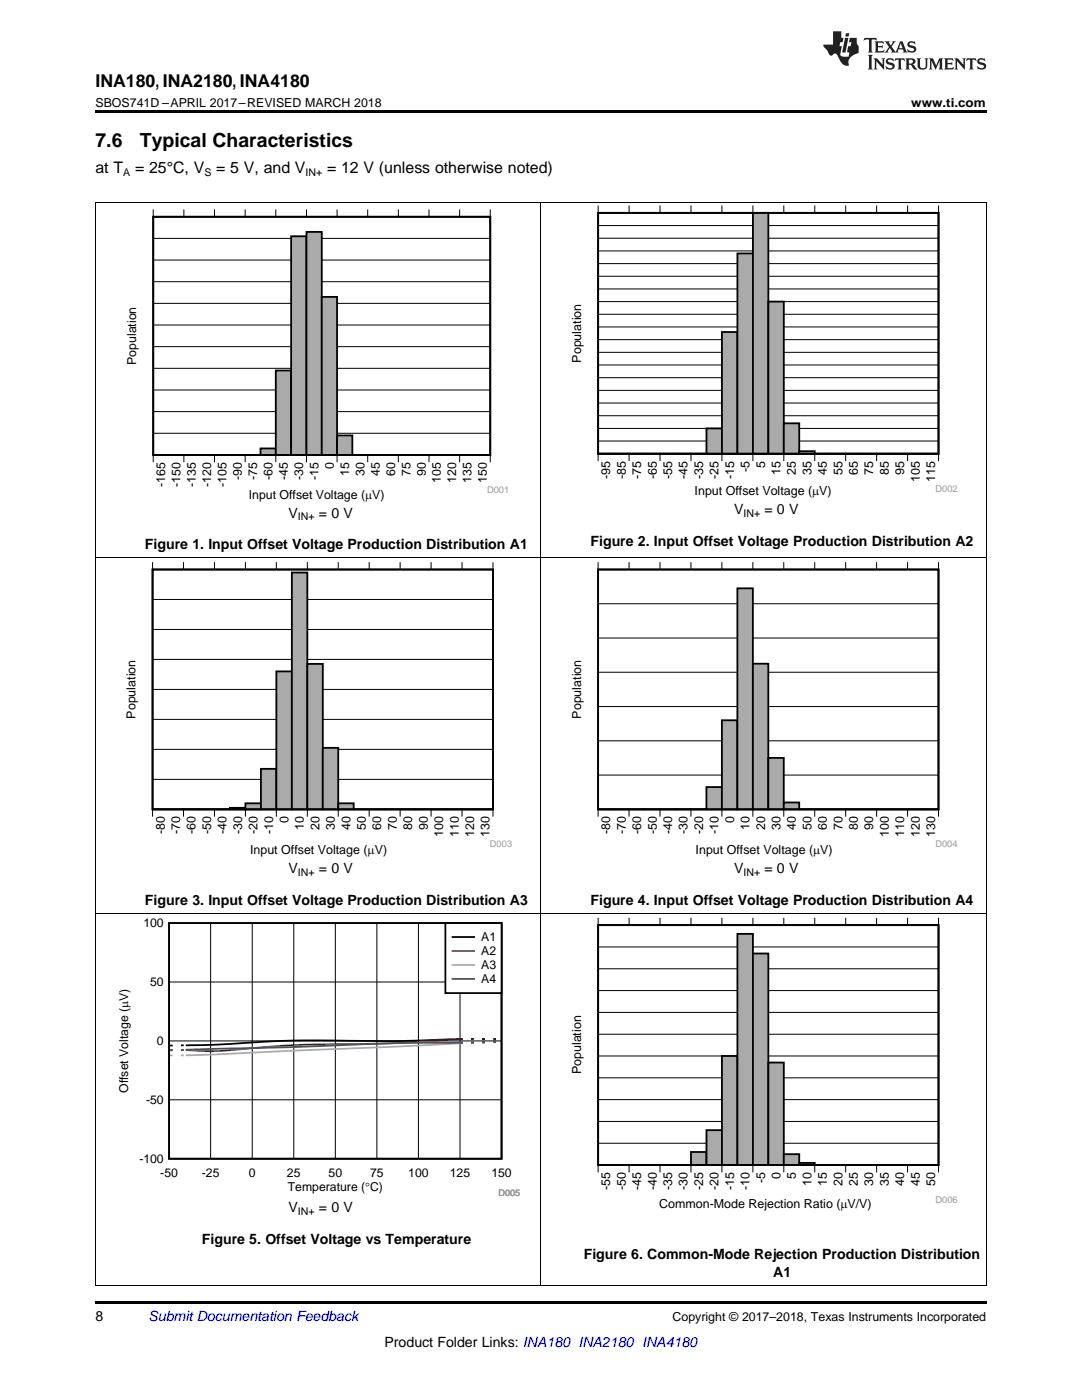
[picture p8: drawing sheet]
<svg xmlns="http://www.w3.org/2000/svg" width="216mm" height="279mm" viewBox="0 0 216 279" stroke-linecap="round" stroke-linejoin="round" font-family="sans-serif">
<path d="M19 256.5h.2zM196.7 256.5h.1zM19 259.7h177.8v.5h-177.8z" fill="#000"/>
<path d="M19.1 182.4v74.1M107.9 182.4v74.1M196.8 182.4v74.1M19 256.5h177.8" fill="none" stroke="#000" stroke-width=".2"/>
<path d="M114.1 183.1h77v58.6h-77z" fill-rule="evenodd" fill="#fff"/>
<path d="M119.4 184.6h67.9v47.9h-67.9zM119.4 232.5h3zM122.4 232.5h3.1zM125.5 232.5h3.1zM128.6 232.5h3.1zM131.7 232.5h3.1zM134.8 232.5h3.1z" fill="none" stroke="#000" stroke-width=".36"/>
<g fill="none" stroke="#000" stroke-width=".2">
<path d="M119.4 183.2v1.4h67.9v-1.4M119.4 197.7h67.9M119.4 193.3h67.9M119.4 189h67.9M125.5 183.2v1.4M131.7 183.2v1.4M137.9 183.2v1.4M144.1 183.2v1.4M150.2 183.2v1.4M156.4 183.2v1.4M162.6 183.2v1.4M168.7 183.2v1.4"/>
<path d="M174.9 183.2v1.4M181.1 183.2v1.4M119.4 219.5h67.9M119.4 215.1h67.9M119.4 210.7h67.9M119.4 206.4h67.9M119.4 202h67.9M119.4 234v-1.5h67.9v1.5M119.4 228.2h67.9M119.4 223.8h67.9M125.5 232.5v1.5M131.7 232.5v1.5"/>
<path d="M137.9 232.5v1.5M144.1 232.5v1.5M150.2 232.5v1.5M156.4 232.5v1.5M162.6 232.5v1.5M168.7 232.5v1.5M174.9 232.5v1.5M181.1 232.5v1.5"/>
</g>
<path d="M119.4 232.5h18.5" fill="none" stroke="#aaa" stroke-width=".2"/>
<path d="M137.9 229.9h3.1v2.6h-3.1z" fill-rule="evenodd" fill="#aaa"/>
<path d="M137.9 229.9h3.1v2.6h-3.1z" fill="none" stroke="#000" stroke-width=".36"/>
<path d="M141 225.5h3.1v7h-3.1z" fill-rule="evenodd" fill="#aaa"/>
<path d="M141 225.5h3.1v7h-3.1z" fill="none" stroke="#000" stroke-width=".36"/>
<path d="M144.1 210.7h3.1v21.8h-3.1z" fill-rule="evenodd" fill="#aaa"/>
<path d="M144.1 210.7h3v21.8h-3z" fill="none" stroke="#000" stroke-width=".36"/>
<path d="M147.1 186.4h3.1v46.1h-3.1z" fill-rule="evenodd" fill="#aaa"/>
<path d="M147.1 186.4h3.1v46.1h-3.1z" fill="none" stroke="#000" stroke-width=".36"/>
<path d="M150.2 190.3h3.1v42.2h-3.1z" fill-rule="evenodd" fill="#aaa"/>
<path d="M150.2 190.3h3.1v42.2h-3.1z" fill="none" stroke="#000" stroke-width=".36"/>
<path d="M153.3 212.1h3.1v20.4h-3.1z" fill-rule="evenodd" fill="#aaa"/>
<path d="M153.3 212.1h3.1v20.4h-3.1z" fill="none" stroke="#000" stroke-width=".36"/>
<path d="M156.4 230.3h3.1v2.2h-3.1z" fill-rule="evenodd" fill="#aaa"/>
<path d="M119.4 184.6h67.9v47.9h-67.9zM156.4 230.3h3.1v2.2h-3.1zM159.5 232.1h3.1v.4h-3.1zM162.6 232.5h3.1zM165.7 232.5h3zM168.7 232.5h3.1zM171.8 232.5h3.1zM174.9 232.5h3.1zM178 232.5h3.1zM181.1 232.5h3.1zM184.2 232.5h3.1z" fill="none" stroke="#000" stroke-width=".36"/>
<path d="M159.5 232.3h3.1" fill="none" stroke="#aaa" stroke-width=".44"/>
<path d="M162.6 232.5h24.7" fill="none" stroke="#aaa" stroke-width=".2"/>
<path d="M23.2 183.2h80.6v55.5h-80.6z" fill-rule="evenodd" fill="#fff"/>
<path d="M33.7 184.2h66.4v47.1h-66.4zM34.5 208.7h-.6M36.7 208.6h-.6M92.3 207.4a408.9 408.9 0 0 1-29.9 .2l-7.2 .2a236 236 0 0 1-18.1 .8M94.5 207.3h-.5M96.2 207.3h.6M98.4 207.3h.6" fill="none" stroke="#000" stroke-width=".35"/>
<path d="M33.7 196h66.4M42 184.2v47.1M50.3 184.2v47.1M58.6 184.2v47.1M66.9 184.2v47.1M75.2 184.2v47.1M83.5 184.2v47.1M91.8 184.2v47.1M33.7 219.5h66.4M33.7 207.7h66.4" fill="none" stroke="#000" stroke-width=".2"/>
<path d="M34.5 209.6h-.6M36.1 209.6h.6M92.3 207.4a327.6 327.6 0 0 1-25.8 1 252.1 252.1 0 0 0-22.8 1.3l-2.7 .1-3.9-.2M94 207.3h.5M96.2 207.4h.6M98.4 207.5h.6" fill="none" stroke="#f00" stroke-width=".35"/>
<path d="M33.9 210.6h.6M36.1 210.6h.6M92.3 208.2l-55.2 2.4M94.5 208.1h-.5M96.8 208h-.6M99 207.9l-.6 .1" fill="none" stroke="#aaa" stroke-width=".35"/>
<path d="M34.5 209.5h-.6M36.7 209.5h-.6M91.8 208.1a596.7 596.7 0 0 0-34.9 .9l-19.8 .5" fill="none" stroke="#295c75" stroke-width=".35"/>
<path d="M92.3 208.1h-.5M94.5 208l-.5 .1M96.8 208h-.6M99 207.9h-.6" fill="none" stroke="#295c75" stroke-width=".51"/>
<path d="M88.9 184.2h11.2v14h-11.2z" fill-rule="evenodd" fill="#fff"/>
<path d="M88.9 184.2h11.2v14h-11.2zM90.3 187h4.3" fill="none" stroke="#000" stroke-width=".35"/>
<path d="M90.3 189.8h4.3" fill="none" stroke="#f00" stroke-width=".35"/>
<path d="M90.3 192.6h4.3" fill="none" stroke="#aaa" stroke-width=".35"/>
<path d="M90.3 195.4h4.3" fill="none" stroke="#295c75" stroke-width=".35"/>
<path d="M19.1 111.4v71M107.9 111.4v71M196.8 111.4v71M19 182.3h177.8" fill="none" stroke="#000" stroke-width=".2"/>
<path d="M25.2 112.2h77v58.8h-77z" fill-rule="evenodd" fill="#fff"/>
<path d="M30.4 113.7h68v47.8h-68zM30.4 161.5h3.1zM33.5 161.5h3.1zM36.6 161.5h3.1zM39.7 161.5h3.1zM42.8 161.5h3.1zM45.9 161.2h3.1v.3h-3.1z" fill="none" stroke="#000" stroke-width=".36"/>
<g fill="none" stroke="#000" stroke-width=".2">
<path d="M30.4 112.2v1.5h68v-1.5M30.4 119.6h68M36.6 112.2v1.5M42.8 112.2v1.5M49 112.2v1.5M55.1 112.2v1.5M61.3 112.2v1.5M67.5 112.2v1.5M73.7 112.2v1.5M79.8 112.2v1.5M86 112.2v1.5M92.2 112.2v1.5"/>
<path d="M30.4 137.6h68M30.4 131.6h68M30.4 125.6h68M30.4 155.5h68M30.4 149.6h68M30.4 143.6h68M30.4 163v-1.5h68v1.5M36.6 161.5v1.5M42.8 161.5v1.5M49 161.5v1.5M55.1 161.5v1.5M61.3 161.5v1.5"/>
<path d="M67.5 161.5v1.5M73.7 161.5v1.5M79.8 161.5v1.5M86 161.5v1.5M92.2 161.5v1.5"/>
</g>
<path d="M30.4 161.5h15.5" fill="none" stroke="#aaa" stroke-width=".2"/>
<path d="M45.9 161.4h3.1" fill="none" stroke="#aaa" stroke-width=".31"/>
<path d="M49 160.3h3.1v1.2h-3.1z" fill-rule="evenodd" fill="#aaa"/>
<path d="M49 160.3h3.1v1.2h-3.1z" fill="none" stroke="#000" stroke-width=".36"/>
<path d="M52.1 153.4h3.1v8.1h-3.1z" fill-rule="evenodd" fill="#aaa"/>
<path d="M52.1 153.4h3v8.1h-3z" fill="none" stroke="#000" stroke-width=".36"/>
<path d="M55.1 134h3.1v27.5h-3.1z" fill-rule="evenodd" fill="#aaa"/>
<path d="M55.1 134h3.1v27.5h-3.1z" fill="none" stroke="#000" stroke-width=".36"/>
<path d="M58.2 114.3h3.1v47.2h-3.1z" fill-rule="evenodd" fill="#aaa"/>
<path d="M58.2 114.3h3.1v47.2h-3.1z" fill="none" stroke="#000" stroke-width=".36"/>
<path d="M61.3 132.5h3.1v29h-3.1z" fill-rule="evenodd" fill="#aaa"/>
<path d="M61.3 132.5h3.1v29h-3.1z" fill="none" stroke="#000" stroke-width=".36"/>
<path d="M64.4 149.2h3.1v12.3h-3.1z" fill-rule="evenodd" fill="#aaa"/>
<path d="M64.4 149.2h3.1v12.3h-3.1z" fill="none" stroke="#000" stroke-width=".36"/>
<path d="M67.5 160.3h3.1v1.2h-3.1z" fill-rule="evenodd" fill="#aaa"/>
<path d="M30.4 113.7h68v47.8h-68zM67.5 160.3h3.1v1.2h-3.1zM70.6 161.5h3.1zM73.7 161.5h3.1zM76.7 161.5h3.1zM79.8 161.5h3.1zM82.9 161.5h3.1zM86 161.5h3.1zM89.1 161.5h3.1zM92.2 161.5h3.1zM95.3 161.5h3.1z" fill="none" stroke="#000" stroke-width=".36"/>
<path d="M70.6 161.5h27.8" fill="none" stroke="#aaa" stroke-width=".2"/>
<path d="M114.1 112.2h77v58.8h-77z" fill-rule="evenodd" fill="#fff"/>
<path d="M119.3 113.7h68v47.8h-68zM119.3 161.5h3.1zM122.4 161.5h3.1zM125.5 161.5h3.1zM128.6 161.5h3.1zM131.7 161.5h3.1zM134.8 161.5h3.1zM137.9 161.5h3.1z" fill="none" stroke="#000" stroke-width=".36"/>
<g fill="none" stroke="#000" stroke-width=".2">
<path d="M119.3 112.2v1.5h68v-1.5M125.5 112.2v1.5M131.7 112.2v1.5M137.9 112.2v1.5M144 112.2v1.5M150.2 112.2v1.5M156.4 112.2v1.5M162.6 112.2v1.5M168.7 112.2v1.5M174.9 112.2v1.5M181.1 112.2v1.5M119.3 134.2h68"/>
<path d="M119.3 127.3h68M119.3 120.5h68M119.3 154.7h68M119.3 147.8h68M119.3 141h68M119.3 163v-1.5h68v1.5M125.5 161.5v1.5M131.7 161.5v1.5M137.9 161.5v1.5M144 161.5v1.5M150.2 161.5v1.5M156.4 161.5v1.5"/>
<path d="M162.6 161.5v1.5M168.7 161.5v1.5M174.9 161.5v1.5M181.1 161.5v1.5"/>
</g>
<path d="M119.3 161.5h21.7" fill="none" stroke="#aaa" stroke-width=".2"/>
<path d="M141 157.1h3.1v4.4h-3.1z" fill-rule="evenodd" fill="#aaa"/>
<path d="M141 157.1h3v4.4h-3z" fill="none" stroke="#000" stroke-width=".36"/>
<path d="M144 143.7h3.1v17.8h-3.1z" fill-rule="evenodd" fill="#aaa"/>
<path d="M144 143.7h3.1v17.8h-3.1z" fill="none" stroke="#000" stroke-width=".36"/>
<path d="M147.1 117.4h3.1v44.1h-3.1z" fill-rule="evenodd" fill="#aaa"/>
<path d="M147.1 117.4h3.1v44.1h-3.1z" fill="none" stroke="#000" stroke-width=".36"/>
<path d="M150.2 132.5h3.1v29h-3.1z" fill-rule="evenodd" fill="#aaa"/>
<path d="M150.2 132.5h3.1v29h-3.1z" fill="none" stroke="#000" stroke-width=".36"/>
<path d="M153.3 151.3h3.1v10.2h-3.1z" fill-rule="evenodd" fill="#aaa"/>
<path d="M153.3 151.3h3.1v10.2h-3.1z" fill="none" stroke="#000" stroke-width=".36"/>
<path d="M156.4 160.2h3.1v1.3h-3.1z" fill-rule="evenodd" fill="#aaa"/>
<path d="M119.3 113.7h68v47.8h-68zM156.4 160.2h3.1v1.3h-3.1zM159.5 161.5h3.1zM162.6 161.5h3.1zM165.6 161.5h3.1zM168.7 161.5h3.1zM171.8 161.5h3.1zM174.9 161.5h3.1zM178 161.5h3.1zM181.1 161.5h3.1zM184.2 161.5h3.1z" fill="none" stroke="#000" stroke-width=".36"/>
<path d="M159.5 161.5h27.8" fill="none" stroke="#aaa" stroke-width=".2"/>
<path d="M19.1 40.4v71M107.9 40.4v71M196.8 40.4v71M19 111.4h177.8" fill="none" stroke="#000" stroke-width=".2"/>
<path d="M25.4 41.8h75.9v58.2h-75.9z" fill-rule="evenodd" fill="#fff"/>
<path d="M30.6 43.3h67.2v47.5h-67.2zM30.6 90.8h3zM33.6 90.8h3.1zM36.7 90.8h3.1zM39.8 90.8h3zM42.8 90.8h3.1zM45.9 90.8h3zM48.9 90.8h3.1z" fill="none" stroke="#000" stroke-width=".36"/>
<g fill="none" stroke="#000" stroke-width=".2">
<path d="M30.6 41.8v1.5h67.2v-1.5M30.6 56.2h67.2M30.6 51.9h67.2M30.6 47.6h67.2M36.7 41.8v1.5M42.8 41.8v1.5M48.9 41.8v1.5M55 41.8v1.5M61.2 41.8v1.5M67.3 41.8v1.5M73.4 41.8v1.5M79.5 41.8v1.5"/>
<path d="M85.6 41.8v1.5M91.7 41.8v1.5M30.6 77.8h67.2M30.6 73.5h67.2M30.6 69.2h67.2M30.6 64.9h67.2M30.6 60.5h67.2M30.6 92.2v-1.4h67.2v1.4M30.6 86.5h67.2M30.6 82.1h67.2M36.7 90.8v1.4M42.8 90.8v1.4"/>
<path d="M48.9 90.8v1.4M55 90.8v1.4M61.2 90.8v1.4M67.3 90.8v1.4M73.4 90.8v1.4M79.5 90.8v1.4M85.6 90.8v1.4M91.7 90.8v1.4"/>
</g>
<path d="M30.6 90.8h21.4" fill="none" stroke="#aaa" stroke-width=".2"/>
<path d="M52 89.5h3v1.3h-3z" fill-rule="evenodd" fill="#aaa"/>
<path d="M52 89.5h3v1.3h-3z" fill="none" stroke="#000" stroke-width=".36"/>
<path d="M55 73.9h3.1v16.9h-3.1z" fill-rule="evenodd" fill="#aaa"/>
<path d="M55 73.9h3.1v16.9h-3.1z" fill="none" stroke="#000" stroke-width=".36"/>
<path d="M58.1 47.2h3.1v43.6h-3.1z" fill-rule="evenodd" fill="#aaa"/>
<path d="M58.1 47.2h3.1v43.6h-3.1z" fill="none" stroke="#000" stroke-width=".36"/>
<path d="M61.2 46.3h3v44.5h-3z" fill-rule="evenodd" fill="#aaa"/>
<path d="M61.2 46.3h3v44.5h-3z" fill="none" stroke="#000" stroke-width=".36"/>
<path d="M64.2 59.2h3.1v31.6h-3.1z" fill-rule="evenodd" fill="#aaa"/>
<path d="M64.2 59.2h3.1v31.6h-3.1z" fill="none" stroke="#000" stroke-width=".36"/>
<path d="M67.3 86.9h3v3.9h-3z" fill-rule="evenodd" fill="#aaa"/>
<path d="M30.6 43.3h67.2v47.5h-67.2zM67.3 86.9h3v3.9h-3zM70.3 90.8h3.1zM73.4 90.8h3zM76.4 90.8h3.1zM79.5 90.8h3zM82.5 90.8h3.1zM85.6 90.8h3.1zM88.7 90.8h3zM91.7 90.8h3.1zM94.8 90.8h3z" fill="none" stroke="#000" stroke-width=".36"/>
<path d="M70.3 90.8h27.5" fill="none" stroke="#aaa" stroke-width=".2"/>
<path d="M114.1 41h77v58.3h-77z" fill-rule="evenodd" fill="#fff"/>
<path d="M119.4 42.5h67.9v48.1h-67.9zM119.4 90.6h3zM122.4 90.6h3.1zM125.5 90.6h3.1zM128.6 90.6h3.1zM131.7 90.6h3.1zM134.8 90.6h3.1zM137.9 90.6h3.1z" fill="none" stroke="#000" stroke-width=".36"/>
<g fill="none" stroke="#000" stroke-width=".2">
<path d="M119.4 41v1.5h67.9v-1.5M119.4 57.7h67.9M119.4 55.1h67.9M119.4 52.6h67.9M119.4 50.1h67.9M119.4 47.5h67.9M119.4 45h67.9M125.5 41v1.5M131.7 41v1.5M137.9 41v1.5M144.1 41v1.5M150.2 41v1.5"/>
<path d="M156.4 41v1.5M162.6 41v1.5M168.7 41v1.5M174.9 41v1.5M181.1 41v1.5M119.4 77.9h67.9M119.4 75.4h67.9M119.4 72.8h67.9M119.4 70.3h67.9M119.4 67.8h67.9M119.4 65.2h67.9M119.4 62.7h67.9"/>
<path d="M119.4 60.2h67.9M119.4 92v-1.4h67.9v1.4M119.4 88h67.9M119.4 85.5h67.9M119.4 83h67.9M119.4 80.4h67.9M125.5 90.6v1.4M131.7 90.6v1.4M137.9 90.6v1.4M144.1 90.6v1.4M150.2 90.6v1.4M156.4 90.6v1.4"/>
<path d="M162.6 90.6v1.4M168.7 90.6v1.4M174.9 90.6v1.4M181.1 90.6v1.4"/>
</g>
<path d="M119.4 90.6h21.6" fill="none" stroke="#aaa" stroke-width=".2"/>
<path d="M141 85.5h3.1v5.1h-3.1z" fill-rule="evenodd" fill="#aaa"/>
<path d="M141 85.5h3.1v5.1h-3.1z" fill="none" stroke="#000" stroke-width=".36"/>
<path d="M144.1 66.3h3.1v24.3h-3.1z" fill-rule="evenodd" fill="#aaa"/>
<path d="M144.1 66.3h3v24.3h-3z" fill="none" stroke="#000" stroke-width=".36"/>
<path d="M147.1 50.6h3.1v40h-3.1z" fill-rule="evenodd" fill="#aaa"/>
<path d="M147.1 50.6h3.1v40h-3.1z" fill="none" stroke="#000" stroke-width=".36"/>
<path d="M150.2 42.5h3.1v48.1h-3.1z" fill-rule="evenodd" fill="#aaa"/>
<path d="M150.2 42.5h3.1v48.1h-3.1z" fill="none" stroke="#000" stroke-width=".36"/>
<path d="M153.3 60.2h3.1v30.4h-3.1z" fill-rule="evenodd" fill="#aaa"/>
<path d="M153.3 60.2h3.1v30.4h-3.1z" fill="none" stroke="#000" stroke-width=".36"/>
<path d="M156.4 84.5h3.1v6.1h-3.1z" fill-rule="evenodd" fill="#aaa"/>
<path d="M156.4 84.5h3.1v6.1h-3.1z" fill="none" stroke="#000" stroke-width=".36"/>
<path d="M159.5 90h3.1v.6h-3.1z" fill-rule="evenodd" fill="#aaa"/>
<path d="M119.4 42.5h67.9v48.1h-67.9zM159.5 90h3.1v.6h-3.1zM162.6 90.6h3.1zM165.7 90.6h3zM168.7 90.6h3.1zM171.8 90.6h3.1zM174.9 90.6h3.1zM178 90.6h3.1zM181.1 90.6h3.1zM184.2 90.6h3.1z" fill="none" stroke="#000" stroke-width=".36"/>
<path d="M162.6 90.6h24.7" fill="none" stroke="#aaa" stroke-width=".2"/>
<path d="M19 40.4h177.8" fill="none" stroke="#000" stroke-width=".2"/>
<path d="M19 22h177.8v.5h-177.8z" fill="#000"/>
<g fill="#231f20">
<path d="M172.5 7.6l-.1 .5 .4-.2h.6v.1v2.1l-.2 .4h.9l-.2-.4v-2.1l.1-.1h.5l.5 .2-.2-.5zM174.5 8.3l.2 .3v1.5l-.2 .4h1.8l.2-.6a1.04 1.04 0 0 1-1.3 .2v-.7h.6l.3 .2v-.6l-.3 .2h-.6v-.6l.8-.1 .4 .3-.2-.5zM176.5 8.3l.9 1.1-.9 1.1h.8l-.2-.2 .4-.7 .5 .7-.2 .2h1.5l-.2-.2 .2-.4h.9l.1 .4-.2 .2h1l-.3-.3-.7-1.9h-.5l-.9 2-.8-1 .9-1h-.8l.1 .3-.4 .5-.3-.6 .1-.2zM179.7 8.6l.4 1h-.7zM181.3 8.4a.63 .63 0 0 0-.2 .7 .63 .63 0 0 0 .6 .4l.6 .2 .1 .2a.75 .75 0 0 1-.7 .4 .75 .75 0 0 1-.6-.5l.1 .7 .1-.1a1.11 1.11 0 0 0 1.5-.6 1.13 1.13 0 0 0-1.2-.8l-.1-.4a1.04 1.04 0 0 1 1.2 .2l-.2-.5-.2 .1-.4-.2zM173.2 10.9l.2 .4v2.2l-.2 .4h1l-.3-.4v-2.2l.3-.4zM174.3 11.6l.3 .4v1.5l-.3 .4h.8l-.2-.4v-1.3l1.5 1.7v-1.9l.2-.4h-.7l.2 .4v.9l-1.1-1.3zM177 11.8a.62 .62 0 0 0-.2 .7 .62 .62 0 0 0 .6 .4l.6 .1 .1 .3a.76 .76 0 0 1-.7 .3 .76 .76 0 0 1-.7-.4l.2 .7 .1-.1a1.11 1.11 0 0 0 1.5-.6 1.13 1.13 0 0 0-1.2-.8l-.1-.4a1.04 1.04 0 0 1 1.2 .2l-.2-.6-.2 .1-.5-.1zM178.7 11.6l-.2 .6a.61 .61 0 0 1 .8-.3v1.6l-.2 .4h.9l-.2-.4v-1.6a.63 .63 0 0 1 .7 .3l-.1-.6zM180.6 11.6l.3 .4v1.5l-.3 .4h1l-.2-.2-.1-.8 .6 .2a.76 .76 0 0 0 1.2 .7l-1-1a.58 .58 0 0 0 .6-.5 .58 .58 0 0 0-.5-.6zM181.4 11.9h.1a.45 .45 0 0 1 .5 .1 .45 .45 0 0 1 .1 .5l-.8 .2zM182.9 11.6l.2 .2a2.17 2.17 0 0 0 .3 1.9 .99 .99 0 0 0 1.6-.6v-1.1l.2-.4h-.7l.2 .2a1.92 1.92 0 0 1-.2 1.8 .6 .6 0 0 1-.9-.5v-1.1l.2-.4zM185.4 11.6l.2 .4v1.5l-.2 .4h.7l-.2-.4v-1.4l.8 1.8 .8-1.8v1.4l-.2 .4h.9l-.2-.4v-1.5l.2-.4h-.8l-.6 1.5-.6-1.5zM188.4 11.6l.2 .4v1.5l-.2 .4h1.8l.1-.6a1.04 1.04 0 0 1-1.2 .1v-.6h.5l.4 .2v-.6l-.4 .2h-.5v-.7h.8l.3 .3-.1-.6zM190.5 11.6l.2 .4v1.5l-.2 .4h.7l-.2-.4v-1.3l1.5 1.7v-1.9l.2-.4h-.7l.2 .4v.9l-1.1-1.3zM192.9 11.6l-.1 .6a.61 .61 0 0 1 .7-.3l.1 1.6-.3 .4h1l-.3-.4 .1-1.6a.63 .63 0 0 1 .7 .3l-.1-.6zM195.2 11.8a.62 .62 0 0 0-.2 .7 .62 .62 0 0 0 .6 .4l.6 .1 .1 .3a.76 .76 0 0 1-.7 .3 .76 .76 0 0 1-.6-.4l.1 .7 .1-.1a1.11 1.11 0 0 0 1.6-.6 1.13 1.13 0 0 0-1.3-.8l-.1-.4a1.04 1.04 0 0 1 1.2 .2l-.1-.6-.2 .1-.5-.1z"/>
<path d="M166.2 6.3v2.6h-1.9v.4l.8 .9a.91 .91 0 0 0 1 .8 .56 .56 0 0 1 .5-.3 .56 .56 0 0 1 .5 .3l.4 .8a1.53 1.53 0 0 0 1.9 1.2 1.54 1.54 0 0 1 1-2.1l.9-.3v-1.4a1.52 1.52 0 0 1-.4-1.6h-1.3l-.2 .8h.5l-.2 .8h-.5l-.1 1v.2l.4 .1-.2 .8a1.93 1.93 0 0 1-1.6-.3l.3-1.8h-.5l.2-.8h.4l.2-.8h-.4v-1.3zM168.6 7.6l-.6 2.9h.7l.6-2.9zM168.8 6.6l-.1 .7h.6l.2-.7z"/>
</g>
<g font-size="3.9">
<text x="19" y="29.3">7.6</text>
<text x="27.9" y="29.3">Typical Characteristics</text>
</g>
<text font-size="3.5" x="19" y="17.3">INA180, INA2180, INA4180</text>
<g font-size="3.2">
<text x="19" y="34.4">at T</text>
<text x="27" y="34.4">= 25°C, V</text>
<text x="43.1" y="34.4">= 5 V, and V</text>
<text x="65.3" y="34.4">= 12 V (unless otherwise noted)</text>
</g>
<g font-size="2.8">
<text x="57.6" y="103.3">V</text>
<text x="63.6" y="103.3">= 0 V</text>
<text x="146.5" y="102.6">V</text>
<text x="152.5" y="102.6">= 0 V</text>
<text x="28.9" y="109.6">Figure 1. Input Offset Voltage Production Distribution A1</text>
<text x="117.8" y="108.9">Figure 2. Input Offset Voltage Production Distribution A2</text>
<text x="57.6" y="174.3">V</text>
<text x="63.6" y="174.3">= 0 V</text>
<text x="146.5" y="174.3">V</text>
<text x="152.5" y="174.3">= 0 V</text>
<text x="28.9" y="180.6">Figure 3. Input Offset Voltage Production Distribution A3</text>
<text x="117.8" y="180.6">Figure 4. Input Offset Voltage Production Distribution A4</text>
<text x="57.6" y="242">V</text>
<text x="63.6" y="242">= 0 V</text>
<text x="40.3" y="248.3">Figure 5. Offset Voltage vs Temperature</text>
<text x="116.5" y="251.2">Figure 6. Common-Mode Rejection Production Distribution</text>
<text x="154.3" y="254.8">A1</text>
<text x="19" y="263.6">8</text>
<text x="76.7" y="268.9">Product Folder Links: INA180 INA2180 INA4180</text>
</g>
<text font-size="2.8" fill="#0000c8" x="29.6" y="263.6">Submit Documentation Feedback</text>
<g font-size="2.5">
<text x="19" y="21.4">SBOS741D –APRIL 2017–REVISED MARCH 2018</text>
<text x="181.8" y="21.4">www.ti.com</text>
<text x="27.2" y="72.8" transform="rotate(-90 27.2 72.8)">Population</text>
<text x="115.9" y="72.4" transform="rotate(-90 115.9 72.4)">Population</text>
<text x="48.3" y="95.8" transform="rotate(-90 48.3 95.8)">-90</text>
<text x="51.3" y="95.8" transform="rotate(-90 51.3 95.8)">-75</text>
<text x="54.4" y="95.8" transform="rotate(-90 54.4 95.8)">-60</text>
<text x="57.4" y="95.8" transform="rotate(-90 57.4 95.8)">-45</text>
<text x="60.5" y="95.8" transform="rotate(-90 60.5 95.8)">-30</text>
<text x="63.5" y="95.8" transform="rotate(-90 63.5 95.8)">-15</text>
<text x="66.6" y="93.6" transform="rotate(-90 66.6 93.6)">0</text>
<text x="69.7" y="94.9" transform="rotate(-90 69.7 94.9)">15</text>
<text x="72.7" y="94.9" transform="rotate(-90 72.7 94.9)">30</text>
<text x="75.8" y="94.9" transform="rotate(-90 75.8 94.9)">45</text>
<text x="78.8" y="94.9" transform="rotate(-90 78.8 94.9)">60</text>
<text x="81.9" y="94.9" transform="rotate(-90 81.9 94.9)">75</text>
<text x="84.9" y="94.9" transform="rotate(-90 84.9 94.9)">90</text>
<text x="121.8" y="95.6" transform="rotate(-90 121.8 95.6)">-95</text>
<text x="124.9" y="95.6" transform="rotate(-90 124.9 95.6)">-85</text>
<text x="127.9" y="95.6" transform="rotate(-90 127.9 95.6)">-75</text>
<text x="131" y="95.6" transform="rotate(-90 131 95.6)">-65</text>
<text x="134.1" y="95.6" transform="rotate(-90 134.1 95.6)">-55</text>
<text x="137.2" y="95.6" transform="rotate(-90 137.2 95.6)">-45</text>
<text x="140.3" y="95.6" transform="rotate(-90 140.3 95.6)">-35</text>
<text x="143.4" y="95.6" transform="rotate(-90 143.4 95.6)">-25</text>
<text x="146.5" y="95.6" transform="rotate(-90 146.5 95.6)">-15</text>
<text x="149.6" y="94.2" transform="rotate(-90 149.6 94.2)">-5</text>
<text x="152.7" y="93.4" transform="rotate(-90 152.7 93.4)">5</text>
<text x="155.7" y="94.7" transform="rotate(-90 155.7 94.7)">15</text>
<text x="158.8" y="94.7" transform="rotate(-90 158.8 94.7)">25</text>
<text x="161.9" y="94.7" transform="rotate(-90 161.9 94.7)">35</text>
<text x="165" y="94.7" transform="rotate(-90 165 94.7)">45</text>
<text x="168.1" y="94.7" transform="rotate(-90 168.1 94.7)">55</text>
<text x="171.2" y="94.7" transform="rotate(-90 171.2 94.7)">65</text>
<text x="174.3" y="94.7" transform="rotate(-90 174.3 94.7)">75</text>
<text x="177.3" y="94.7" transform="rotate(-90 177.3 94.7)">85</text>
<text x="180.4" y="94.7" transform="rotate(-90 180.4 94.7)">95</text>
<text x="33" y="97.1" transform="rotate(-90 33 97.1)">-165</text>
<text x="36" y="97.1" transform="rotate(-90 36 97.1)">-150</text>
<text x="39.1" y="97.1" transform="rotate(-90 39.1 97.1)">-135</text>
<text x="42.1" y="97.1" transform="rotate(-90 42.1 97.1)">-120</text>
<text x="45.2" y="97.1" transform="rotate(-90 45.2 97.1)">-105</text>
<text x="49.6" y="99.5">Input Offset Voltage (PV)</text>
<text x="88" y="96.3" transform="rotate(-90 88 96.3)">105</text>
<text x="91.1" y="96.3" transform="rotate(-90 91.1 96.3)">120</text>
<text x="94.1" y="96.3" transform="rotate(-90 94.1 96.3)">135</text>
<text x="97.2" y="96.3" transform="rotate(-90 97.2 96.3)">150</text>
<text x="138.6" y="98.8">Input Offset Voltage (PV)</text>
<text x="183.5" y="96.1" transform="rotate(-90 183.5 96.1)">105</text>
<text x="186.6" y="96.1" transform="rotate(-90 186.6 96.1)">115</text>
<text x="27" y="143.4" transform="rotate(-90 27 143.4)">Population</text>
<text x="115.9" y="143.4" transform="rotate(-90 115.9 143.4)">Population</text>
<text x="32.9" y="166.5" transform="rotate(-90 32.9 166.5)">-80</text>
<text x="36" y="166.5" transform="rotate(-90 36 166.5)">-70</text>
<text x="39" y="166.5" transform="rotate(-90 39 166.5)">-60</text>
<text x="42.1" y="166.5" transform="rotate(-90 42.1 166.5)">-50</text>
<text x="45.2" y="166.5" transform="rotate(-90 45.2 166.5)">-40</text>
<text x="48.3" y="166.5" transform="rotate(-90 48.3 166.5)">-30</text>
<text x="51.4" y="166.5" transform="rotate(-90 51.4 166.5)">-20</text>
<text x="54.5" y="166.5" transform="rotate(-90 54.5 166.5)">-10</text>
<text x="57.6" y="164.3" transform="rotate(-90 57.6 164.3)">0</text>
<text x="60.7" y="165.7" transform="rotate(-90 60.7 165.7)">10</text>
<text x="63.7" y="165.7" transform="rotate(-90 63.7 165.7)">20</text>
<text x="66.8" y="165.7" transform="rotate(-90 66.8 165.7)">30</text>
<text x="69.9" y="165.7" transform="rotate(-90 69.9 165.7)">40</text>
<text x="73" y="165.7" transform="rotate(-90 73 165.7)">50</text>
<text x="76.1" y="165.7" transform="rotate(-90 76.1 165.7)">60</text>
<text x="79.2" y="165.7" transform="rotate(-90 79.2 165.7)">70</text>
<text x="82.3" y="165.7" transform="rotate(-90 82.3 165.7)">80</text>
<text x="85.4" y="165.7" transform="rotate(-90 85.4 165.7)">90</text>
<text x="88.4" y="167.1" transform="rotate(-90 88.4 167.1)">100</text>
<text x="91.5" y="167.1" transform="rotate(-90 91.5 167.1)">110</text>
<text x="94.6" y="167.1" transform="rotate(-90 94.6 167.1)">120</text>
<text x="97.7" y="167.1" transform="rotate(-90 97.7 167.1)">130</text>
<text x="121.8" y="166.5" transform="rotate(-90 121.8 166.5)">-80</text>
<text x="124.9" y="166.5" transform="rotate(-90 124.9 166.5)">-70</text>
<text x="127.9" y="166.5" transform="rotate(-90 127.9 166.5)">-60</text>
<text x="131" y="166.5" transform="rotate(-90 131 166.5)">-50</text>
<text x="134.1" y="166.5" transform="rotate(-90 134.1 166.5)">-40</text>
<text x="137.2" y="166.5" transform="rotate(-90 137.2 166.5)">-30</text>
<text x="140.3" y="166.5" transform="rotate(-90 140.3 166.5)">-20</text>
<text x="143.4" y="166.5" transform="rotate(-90 143.4 166.5)">-10</text>
<text x="146.5" y="164.3" transform="rotate(-90 146.5 164.3)">0</text>
<text x="149.6" y="165.7" transform="rotate(-90 149.6 165.7)">10</text>
<text x="152.6" y="165.7" transform="rotate(-90 152.6 165.7)">20</text>
<text x="155.7" y="165.7" transform="rotate(-90 155.7 165.7)">30</text>
<text x="158.8" y="165.7" transform="rotate(-90 158.8 165.7)">40</text>
<text x="161.9" y="165.7" transform="rotate(-90 161.9 165.7)">50</text>
<text x="165" y="165.7" transform="rotate(-90 165 165.7)">60</text>
<text x="168.1" y="165.7" transform="rotate(-90 168.1 165.7)">70</text>
<text x="171.2" y="165.7" transform="rotate(-90 171.2 165.7)">80</text>
<text x="174.3" y="165.7" transform="rotate(-90 174.3 165.7)">90</text>
<text x="177.3" y="167.1" transform="rotate(-90 177.3 167.1)">100</text>
<text x="180.4" y="167.1" transform="rotate(-90 180.4 167.1)">110</text>
<text x="183.5" y="167.1" transform="rotate(-90 183.5 167.1)">120</text>
<text x="186.6" y="167.1" transform="rotate(-90 186.6 167.1)">130</text>
<text x="49.9" y="170.5">Input Offset Voltage (PV)</text>
<text x="138.8" y="170.5">Input Offset Voltage (PV)</text>
<text x="115.9" y="214.4" transform="rotate(-90 115.9 214.4)">Population</text>
<text x="121.8" y="237.5" transform="rotate(-90 121.8 237.5)">-55</text>
<text x="124.9" y="237.5" transform="rotate(-90 124.9 237.5)">-50</text>
<text x="127.9" y="237.5" transform="rotate(-90 127.9 237.5)">-45</text>
<text x="131" y="237.5" transform="rotate(-90 131 237.5)">-40</text>
<text x="134.1" y="237.5" transform="rotate(-90 134.1 237.5)">-35</text>
<text x="137.2" y="237.5" transform="rotate(-90 137.2 237.5)">-30</text>
<text x="140.3" y="237.5" transform="rotate(-90 140.3 237.5)">-25</text>
<text x="143.4" y="237.5" transform="rotate(-90 143.4 237.5)">-20</text>
<text x="146.5" y="237.5" transform="rotate(-90 146.5 237.5)">-15</text>
<text x="149.6" y="237.5" transform="rotate(-90 149.6 237.5)">-10</text>
<text x="152.7" y="236.1" transform="rotate(-90 152.7 236.1)">-5</text>
<text x="155.7" y="235.3" transform="rotate(-90 155.7 235.3)">0</text>
<text x="158.8" y="235.3" transform="rotate(-90 158.8 235.3)">5</text>
<text x="161.9" y="236.7" transform="rotate(-90 161.9 236.7)">10</text>
<text x="165" y="236.7" transform="rotate(-90 165 236.7)">15</text>
<text x="168.1" y="236.7" transform="rotate(-90 168.1 236.7)">20</text>
<text x="171.2" y="236.7" transform="rotate(-90 171.2 236.7)">25</text>
<text x="174.3" y="236.7" transform="rotate(-90 174.3 236.7)">30</text>
<text x="177.3" y="236.7" transform="rotate(-90 177.3 236.7)">35</text>
<text x="180.4" y="236.7" transform="rotate(-90 180.4 236.7)">40</text>
<text x="183.5" y="236.7" transform="rotate(-90 183.5 236.7)">45</text>
<text x="186.6" y="236.7" transform="rotate(-90 186.6 236.7)">50</text>
<text x="131.6" y="241.1">Common-Mode Rejection Ratio (PV/V)</text>
<text x="134.2" y="263.6">Copyright © 2017–2018, Texas Instruments Incorporated</text>
</g>
<g font-size="2.4">
<text x="28.6" y="185">100</text>
<text x="96" y="187.9">A1</text>
<text x="96" y="190.6">A2</text>
<text x="30" y="196.8">50</text>
<text x="96" y="193.4">A3</text>
<text x="96" y="196.2">A4</text>
<text x="31.3" y="208.5">0</text>
<text x="25.6" y="218.1" transform="rotate(-90 25.6 218.1)">Offset Voltage (PV)</text>
<text x="29.1" y="220.3">-50</text>
<text x="27.8" y="232.1">-100</text>
<text x="32" y="234.8">-50</text>
<text x="40.3" y="234.8">-25</text>
<text x="49.7" y="234.8">0</text>
<text x="57.3" y="234.8">25</text>
<text x="57.4" y="237.6">Temperature (qC)</text>
<text x="65.6" y="234.8">50</text>
<text x="73.9" y="234.8">75</text>
<text x="81.5" y="234.8">100</text>
<text x="89.8" y="234.8">125</text>
<text x="98" y="234.8">150</text>
</g>
<g font-size="2.1">
<text x="24.6" y="35.1">A</text>
<text x="40.8" y="35.1">S</text>
<text x="61" y="35.1">IN+</text>
<text x="59.4" y="103.9">IN+</text>
<text x="148.3" y="103.2">IN+</text>
<text x="59.4" y="174.8">IN+</text>
<text x="148.3" y="174.8">IN+</text>
<text x="59.4" y="242.5">IN+</text>
</g>
<g font-size="1.9" fill="#999">
<text x="186.7" y="98.2">D002</text>
<text x="97.7" y="169.1">D003</text>
<text x="186.6" y="169.1">D004</text>
<text x="186.7" y="240.1">D006</text>
</g>
<g font-size="1.8" fill="#999">
<text x="97.2" y="98.3">D001</text>
<text x="99.5" y="238.7">D005</text>
</g>
</svg>
